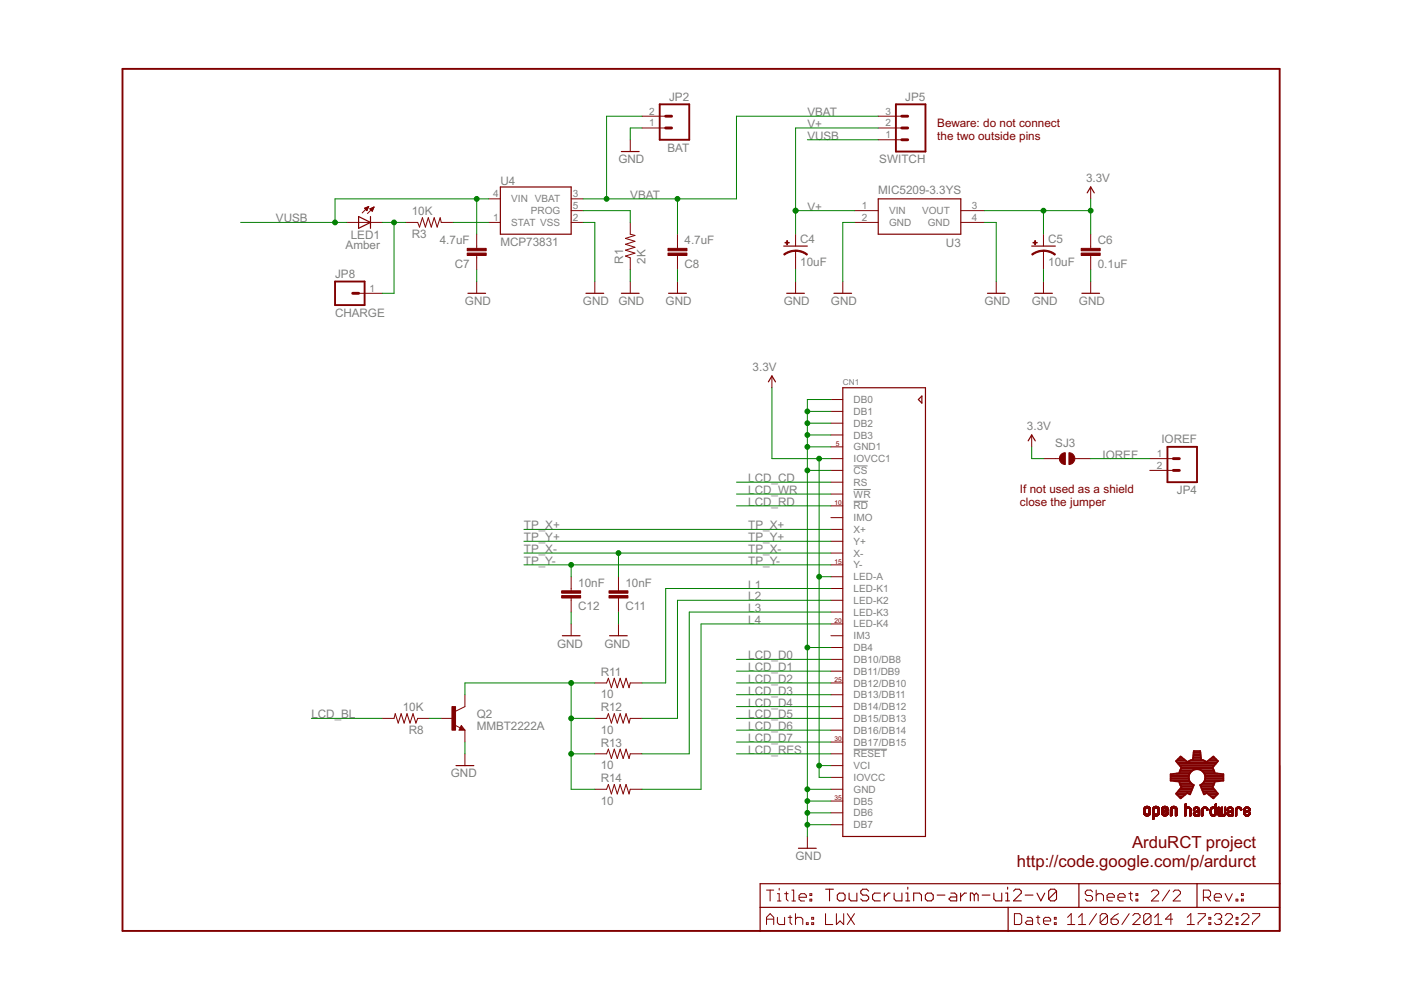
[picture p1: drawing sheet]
<svg xmlns="http://www.w3.org/2000/svg" width="297mm" height="210mm" viewBox="0 0 297 210" stroke-linecap="round" stroke-linejoin="round" font-family="sans-serif">
<path d="M181 98.8h2.9M181 103.8h3.6M181 106.3h3M181 158.9h7.1" fill="none" stroke="#808080" stroke-width=".21"/>
<g fill="none" stroke="#800000" stroke-width=".21">
<path d="M133.6 29.6v2.5M136.1 27.1h5M136.1 24.6h5M186.2 27.1h5M186.2 24.6h5M186.2 29.6h5M231.2 39.6v2.6M73.5 47.2h7.5M77.3 44.2h.7M77.4 44.3h.6M77.5 44.4h.4M77.6 44h.5"/>
<path d="M77.6 44.5h.3M77.8 44.6h.1M77.9 43.9h.2M78.1 43.8h.1M78.2 43.8l-1.4 1.3M78.2 43.8l-.9 .4M78.2 43.8l-.4 .9-.5-.5M78.4 44.3h.7M78.5 44.4h.6M78.6 44.5h.4M78.7 44.2h.5M78.8 44.6h.2"/>
<path d="M78.9 44.7h.1M79 44h.2M79.3 43.9h.1M79.3 43.9l-1.4 1.4M79.3 43.9l-.9 .4M79.3 43.9l-.4 .9-.5-.5M86.1 47.2h2.5l.3 1 .7-2 .6 2 .6-2 .6 2 .7-2 .6 2 .6-2 .3 1h2.5M101.1 49.7v3M101.1 54.2v3M101.1 59.7v2.5M103.6 47.2h2.5M103.6 42.2h2.5"/>
<path d="M121.1 47.2h2.5M121.1 44.7h2.5M121.1 42.2h2.5M126.1 59.7v2.5M133.6 47.2v2.5l1 .2-2 .6 2 .7-2 .6 2 .6-2 .6 2 .7-2 .6 1 .4v2.5M133.6 59.7v2.5M143.6 49.7v3M143.6 54.2v3M143.6 59.7v2.5M168.7 49.7v2.5M168.7 53.2v4M168.7 59.7v2.5"/>
<path d="M178.7 59.7v2.5M181.2 47.2h5M181.2 44.7h5M203.7 47.2h5M203.7 44.7h5M211.2 59.7v2.5M221.2 49.7v2.5M221.2 53.2v4M221.2 59.7v2.5M231.2 49.7v3M231.2 54.2v3M231.2 59.7v2.5"/>
<path d="M76 62.2h5M163.7 79.7v2.5M176.2 97.2h2.5M176.2 99.7h2.5M176.2 84.7h2.5M176.2 87.2h2.5M176.2 89.7h2.5M176.2 92.2h2.5M176.2 94.7h2.5M218.7 92.2v2.5M221.2 97.2h3.4M227.9 97.2h3.3"/>
<path d="M243.8 97.2h5M243.8 99.7h5M176.2 102.2h2.5M176.2 104.8h2.5M176.2 107.3h2.5M176.2 109.7h2.5M176.2 112.2h2.5M176.2 114.8h2.5M176.2 117.3h2.5M176.2 119.8h2.5M121.1 122.3v3M121.1 126.8v3"/>
<path d="M121.1 132.3v2.5M131.1 122.3v3M131.1 126.8v3M131.1 132.3v2.5M176.2 122.3h2.5M176.2 124.8h2.5M176.2 127.3h2.5M176.2 129.8h2.5M176.2 132.3h2.5M176.2 134.8h2.5M176.2 137.3h2.5M176.2 139.8h2.5"/>
<path d="M81 152.3h2.5l.3-1 .6 2 .6-2 .7 2 .6-2 .6 2 .7-2 .6 2 .4-1h2.5M93.6 152.3h2.5M96.4 153.7l1.2 .6M97.8 153.8l.8 1h-1.3zM98.6 147.3v2.5l-2 1M98.6 154.8v2.5M98.6 159.8v2.5M126.1 152.3h2.5l.4-1 .6 2 .6-2 .7 2 .6-2 .6 2 .6-2 .7 2 .2-1h2.5M126.1 144.8h2.5l.4-1 .6 2 .6-2 .7 2 .6-2 .6 2 .6-2 .7 2 .2-1h2.5M126.1 159.8h2.5l.4-1 .6 2 .6-2 .7 2 .6-2 .6 2 .6-2 .7 2 .2-1h2.5M176.2 154.8h2.5M176.2 152.3h2.5"/>
<path d="M176.2 144.8h2.5M176.2 159.8h2.5M176.2 142.3h2.5M176.2 147.3h2.5M176.2 149.8h2.5M176.2 157.3h2.5M126.1 167.3h2.5l.4-1 .6 2 .6-2 .7 2 .6-2 .6 2 .6-2 .7 2 .2-1h2.5M171.2 177.4v2.5M176.2 172.3h2.5M176.2 167.3h2.5M176.2 162.3h2.5M176.2 164.8h2.5"/>
<path d="M176.2 169.8h2.5M176.2 174.9h2.5M242.5 172.4h.4M242.5 172.3h.4M242.5 172.2h.4M242.5 172.1h.4M242.5 172h.4M242.5 171.9h.4M242.5 171.8h.4M242.5 171.7h.4M242.5 171.6h.4M242.5 172.5l.5 .1"/>
<path d="M242.5 172.5h.4M242.5 171.5h.4M242.5 172.6h.6M242.5 172.6l1.4 .1M242.6 171.3h1.3M242.6 172.7h1.2M242.6 171.3h1.2M242.6 171.2h1.2M242.7 172.8h1.1M242.7 171.2h1.1M242.7 171.1h1M242.8 172.9h.9"/>
<path d="M242.8 171.1h.8M242.8 172.9h.8M242.9 171h.7M243 173h.5M243 171.4l-.5 .1M243 171.4h-.5M243 171h.4M243.1 173h.2M243.1 171.3l-.6 .1M243.3 171.3l.6 .1M243.4 171.4h.5M243.5 171.4h.4"/>
<path d="M243.5 172.5h.4M243.5 172.4h.4M243.5 171.6h.4M243.5 171.5h.4M243.5 172.3h.4M243.5 172.2h.4M243.5 172.1h.4M243.5 172h.4M243.5 171.9h.4M243.5 171.8h.4M243.5 171.7h.4M243.7 172.8h-1"/>
<path d="M243.8 172.7h-1.2M243.9 172.6h-.5M243.9 172.5l-.5 .1M244.4 173.5h.4M244.4 173.4h.4M244.4 173.3h.4M244.4 173.2h.4M244.4 173.1h.4M244.4 173h.4M244.4 173h1M244.4 172.6h1.4M244.4 172.6h.5"/>
<path d="M244.4 172.5l.5 .1M244.4 172.5h.4M244.4 172.4h.4M244.4 172.3h.4M244.4 172.2h.4M244.4 172.1h.4M244.4 172h.4M244.4 171.9h.4M244.4 171.8h.4M244.4 171.7h.4M244.4 171.6h.4M244.5 171.3h1.2"/>
<path d="M244.5 171.2h1.2M244.5 171.2h1.1M244.6 173.7h-.2M244.6 171.1h1M244.7 171.1h.8M244.7 173.6l-.3 .1M244.8 173.6h-.4M244.8 171h.6M244.8 171.6h-.4M244.8 171.5h-.4M244.9 171.4h-.5M244.9 171h.4"/>
<path d="M245 173h.2M245 171.3l-.6 .1M245.2 171.3h.6M245.3 172.6h.5M245.3 171.4h.5M245.4 171.4l.4 .1M245.4 172.5h.4M245.4 172.4h.4M245.4 171.5h.4M245.4 171.6h.4M245.4 172.3h.4M245.4 172.2h.4"/>
<path d="M245.4 172.1h.4M245.4 172h.4M245.4 171.9h.4M245.4 171.8h.4M245.4 171.7h.4M245.5 172.9l-1.1 .1M245.6 172.9h-1.2M245.6 172.8l-1.2 .1M245.7 172.8h-1.3M245.7 172.7l-1.3 .1M245.7 172.7h-1.3M246.3 172.5h.4"/>
<path d="M246.3 172.4h.4M246.3 171.9h1.4M246.3 171.8l.4 .1M246.3 171.8h.3M246.3 171.7h.3M246.3 171.5h.4M246.3 172.6h.5M246.3 172.6h1.3M246.3 171.3h1.3M246.4 172.7h1.2M246.4 171.3h1.2M246.4 171.2h1.2"/>
<path d="M246.4 172.8h1.1M246.4 171.2h1.1M246.5 172.8h1M246.5 172.9h.9M246.5 171.1h1M246.5 171.1h.9M246.6 172.9h.8M246.6 171.7h-.3M246.6 171h.7M246.7 171.6h-.4M246.7 171.4l-.4 .1M246.7 173h.5"/>
<path d="M246.8 172.3h-.5M246.8 171.9h.9M246.8 171.4h-.5M246.8 171h.3M246.8 173h.3M246.9 171.3l-.6 .1M246.9 171.8h.8M247 172.2h-.7M247 171.7h.7M247.1 172.1l-.8 .1M247.1 171.3h.5M247.1 171.7h.6"/>
<path d="M247.1 172.6h.5M247.2 171.4h.5M247.2 172.1h-.9M247.2 171.6h.5M247.3 172.5h.4M247.3 171.5h.4M247.3 172.4h.4M247.3 171.6h.4M247.3 172l-1 .1M247.3 172.3h.4M247.4 172.3h.3M247.4 172.2h.3"/>
<path d="M247.4 172h-1.1M247.5 172.2h.2M247.5 171.9l-1.2 .1M247.7 172.5h-.5M248.1 172.8h.4M248.1 172.7h.4M248.1 172.6h.4M248.1 172.5h.4M248.1 172.4h.4M248.1 172.3h.4M248.1 172.2h.4M248.1 172.1h.4"/>
<path d="M248.1 172h.4M248.1 171.9h.4M248.1 171.8h.4M248.1 171.7h.4M248.1 171.6h.4M248.2 173h.1M248.2 171.3h1.3M248.3 171.2h1.1M248.4 171.1h.9M248.5 172.9l-.4 .1M248.5 172.9h-.4M248.5 171h.7"/>
<path d="M248.5 171.6h-.4M248.6 171.5h-.4M248.6 171.4l-.4 .1M248.7 171.4h-.5M248.7 171h.3M248.8 171.3l-.6 .1M249 171.3h.5M249.1 171.4h.5M249.1 171.4l.5 .1M249.2 171.5h.4M249.2 172.8h.4M249.2 172.7h.4"/>
<path d="M249.2 172.6h.4M249.2 172.5h.4M249.2 172.4h.4M249.2 172.3h.4M249.2 172.2h.4M249.2 172.1h.4M249.2 172h.4M249.2 171.9h.4M249.2 171.8h.4M249.2 171.7h.4M249.2 171.6h.4M249.2 173h.2"/>
<path d="M249.5 172.9l-.3 .1M249.6 172.9h-.4M251.2 173h.2M251.2 170.6h.3M251.2 173h.1M251.2 172.9h.3M251.2 172.8h.3M251.2 172.7h.3M251.2 172.6h.3M251.2 172.5h.3M251.2 172.4h.3M251.2 172.3h.3"/>
<path d="M251.2 172.2h.3M251.2 172.1h.3M251.2 172h.3M251.2 171.9h.3M251.2 171.8h.3M251.2 171.7h.3M251.2 171.6h.3M251.2 171.3h1.2M251.2 171.2l1.2 .1M251.2 171.2h1.1M251.2 171.1l1.1 .1M251.2 171.1h.3"/>
<path d="M251.2 171h.3M251.2 170.9h.3M251.2 170.8h.3M251.2 170.7h.3M251.2 170.5h.3M251.3 170.5h.2M251.3 170.4h.2M251.5 172.9l-.3 .1M251.5 171.7h-.3M251.5 171.6h-.3M251.6 171.5h-.4M251.7 171.4l-.5 .1"/>
<path d="M251.7 171.1h.4M251.7 171.4h-.5M251.8 171.1h.1M252.1 171.4h.4M252.1 171.4l.4 .1M252.2 171.5h.3M252.2 171.6h.3M252.3 171.6h.3M252.3 173h.1M252.3 172.9h.2M252.3 172.8h.3M252.3 172.7h.3"/>
<path d="M252.3 172.6h.3M252.3 172.5h.3M252.3 172.4h.3M252.3 172.3h.3M252.3 172.2h.3M252.3 172.1h.3M252.3 172h.3M252.3 171.9h.3M252.3 171.8h.3M252.3 171.7h.3M252.5 171.4h-1.3M252.5 173h-.2"/>
<path d="M252.5 172.9l-.2 .1M252.6 172.8l-.3 .1M253 172.6l.4 .1M253 172.6h.3M253 172.5h.3M253 171.8h.2M253 172.7l.5 .1M253 172.7h.4M253 171.9h.1M253 171.6h.3M253 172.8h.9M253 171.5h.4"/>
<path d="M253.1 172.8l.8 .1M253.2 172.9h.7M253.2 171.3h1M253.3 171.8h-.3M253.3 171.2h.8M253.3 171.7h-.3M253.3 173h.6M253.3 171.6h-.3M253.4 173h.5M253.4 172.4h-.4M253.4 172.1h1M253.4 172h1"/>
<path d="M253.4 171.5h-.4M253.4 171.1h.5M253.5 171.4h-.4M253.5 172.3h-.5M253.6 173.1h.1M253.6 172h.8M253.6 172.3h-.6M253.6 171.1h.1M253.7 172.8h.1M253.7 171.9h.7M253.8 172.2h-.7M253.8 171.9h.6"/>
<path d="M253.9 171.4h.4M253.9 172.1l-.7 .1M253.9 171.4l.4 .1M254 171.8h.4M254 171.5h.3M254 171.7h.4M254 171.6h.3M254 172.1h.4M254 171.6h.4M254.1 173h.1M254.1 172.9h.3M254.1 172.8h.3"/>
<path d="M254.1 172.7h.3M254.1 172.6h.3M254.1 172.5h.3M254.1 172.4h.3M254.1 172.3h.3M254.1 172.2h.3M254.1 171.7h.3M254.3 173h-.2M254.3 171.4h-1.2M254.4 172.9l-.3 .1M254.4 172.1h-1.2M254.8 173h.1"/>
<path d="M254.8 172.9h.3M254.8 172.8h.3M254.8 172.7h.3M254.8 172.6h.3M254.8 172.5h.3M254.8 172.4h.3M254.8 172.3h.3M254.8 172.2h.3M254.8 172.1h.3M254.8 172h.3M254.8 171.9h.3M254.8 171.8h.3"/>
<path d="M254.8 171.7h.3M254.8 171.6h.3M254.9 171.3h1.1M255 171.3h1M255 173h-.2M255 171.2h.9M255.1 172.9l-.3 .1M255.1 171.2h.7M255.1 171.7h-.3M255.1 171.6h-.3M255.2 171.5h-.4M255.2 171.1h.5"/>
<path d="M255.2 171.4l-.4 .1M255.3 171.4h-.4M255.4 171.1h.1M255.6 171.4h.5M255.7 171.4l.4 .1M255.8 171.5h.3M255.8 171.6h.3M255.8 171.7h.3M255.9 171.8h.1M256 171.3l-1.1 .1M256.1 171.8h-.2M256.1 171.7h-.2"/>
<path d="M256.6 172.4h.3M256.6 172.3h.3M256.6 172.2h.3M256.6 172.1h.3M256.6 172h.3M256.6 171.9h.3M256.6 171.8h.3M256.6 171.7h.3M256.6 172.5h.3M256.6 171.6h.3M256.6 172.6l.4 .1M256.6 172.6h.3"/>
<path d="M256.6 171.5h.3M256.6 172.7l.6 .1M256.6 172.7h.4M256.7 172.8h1.1M256.7 171.3h1.2M256.8 171.3h1.1M256.8 172.9h.9M256.8 171.2h1.1M256.9 171.2h1M256.9 173h.7M256.9 171.6h-.3M257 173h.5"/>
<path d="M257 171.4l-.4 .1M257 171.1h.5M257.1 171.4h-.5M257.2 173.1h.1M257.2 171.1h.1M257.4 171.4h.5M257.5 172.7h.4M257.5 171.4h.4M257.6 171.5h.3M257.6 172.6h.3M257.6 171.6h.3M257.6 172.5h.3"/>
<path d="M257.6 172.4h.3M257.6 172.3h.3M257.6 172.2h.3M257.6 172.1h.3M257.6 172h.3M257.6 171.9h.3M257.6 171.8h.3M257.6 171.7h.3M257.6 171.1h.3M257.6 171h.3M257.6 170.9h.3M257.6 170.8h.3"/>
<path d="M257.6 170.7h.3M257.6 170.6h.3M257.6 170.5h.3M257.7 170.5h.2M257.7 170.4h.2M257.9 172.7l-.6 .1M257.9 172.6l-.4 .1M257.9 171.3l-1.2 .1M258.2 172.5h.3M258.2 172.4h.3M258.2 172.3h.3M258.2 172.2h.3"/>
<path d="M258.2 172.1h.3M258.2 172h.3M258.2 171.9h.3M258.2 171.8h.3M258.2 171.7h.3M258.2 171.6h.3M258.2 171.5h.3M258.2 171.4h.3M258.2 171.3h.3M258.2 171.2h.3M258.2 172.7l.4 .1M258.2 172.7h.3"/>
<path d="M258.2 172.6l.3 .1M258.2 172.6h.3M258.2 172.8h1.6M258.3 172.8h1.5M258.3 172.9h1.5M258.3 172.9h1.4M258.4 171.1h.1M258.4 173h.6M258.5 173h.4M258.7 173.1h.1M258.7 172.8h.6M258.8 172.7h.4"/>
<path d="M258.9 172.6h.3M258.9 172.5h.3M258.9 172.4h.3M258.9 172.3h.3M258.9 172.2h.3M258.9 172.1h.3M258.9 172h.3M258.9 171.9h.3M258.9 171.8h.3M258.9 171.7h.3M258.9 171.6h.3M258.9 171.5h.3"/>
<path d="M258.9 171.4h.3M258.9 171.3h.3M258.9 171.2h.3M259 171.2h.2M259.1 171.1h.1M259.1 173h.6M259.2 173h.4M259.5 172.7h.4M259.5 172.6h.4M259.6 172.6h.3M259.6 172.5h.3M259.6 172.4h.3"/>
<path d="M259.6 172.3h.3M259.6 172.2h.3M259.6 172.1h.3M259.6 172h.3M259.6 171.9h.3M259.6 171.8h.3M259.6 171.7h.3M259.6 171.6h.3M259.6 171.5h.3M259.6 171.4h.3M259.6 171.3h.3M259.6 171.2h.3"/>
<path d="M259.8 171.1h.1M259.9 172.7l-.5 .1M260.1 172.6l.4 .1M260.1 172.6h.4M260.1 172.5h.4M260.2 172.7h.3M260.2 171.9h.1M260.2 171.6h.3M260.2 172.7l.4 .1M260.2 172.8h.8M260.2 172.3h.5M260.2 172.8l.8 .1"/>
<path d="M260.3 172.9h.7M260.3 171.8l-.1 .1M260.3 171.3h1M260.4 171.8h-.2M260.4 171.2h.9M260.4 173h.6M260.4 171.7h-.2M260.5 171.7h-.3M260.5 171.2h.7M260.5 172.4h-.4M260.5 172.1h1M260.5 171.6h-.3"/>
<path d="M260.5 173h.5M260.5 171.5h-.3M260.5 172.4h-.3M260.6 172h.9M260.6 171.4l-.4 .1M260.6 171.1h.5M260.6 171.4h-.4M260.7 172.3h-.5M260.7 172h.8M260.8 171.1h.1M260.8 172.8h.2M260.8 171.9h.7"/>
<path d="M260.9 172.2h-.7M261 171.9h.5M261 171.4h.4M261 172.1l-.7 .1M261.1 171.4h.4M261.1 171.8h.4M261.1 171.5h.4M261.2 171.6h.3M261.2 172.1h.3M261.2 171.7h.3M261.2 173h.1M261.2 172.9h.3"/>
<path d="M261.2 172.8h.3M261.2 172.7h.3M261.2 172.6h.3M261.2 172.5h.3M261.2 172.4h.3M261.2 172.3h.3M261.2 172.2h.3M261.4 171.4h-1.1M261.4 173h-.2M261.5 172.9l-.3 .1M261.5 172.1h-1.1M261.9 173h.2"/>
<path d="M261.9 172.9h.3M261.9 172.8h.3M261.9 172.7h.3M261.9 172.6h.3M261.9 172.5h.3M261.9 172.4h.3M261.9 172.3h.3M261.9 172.2h.3M261.9 172.1h.3M261.9 172h.3M261.9 171.9h.3M261.9 171.8h.3"/>
<path d="M261.9 171.7h.3M262.1 171.3h1M262.1 173h-.2M262.2 171.2h.8M262.2 172.9l-.3 .1M262.2 171.6h-.2M262.3 171.6h-.3M262.3 171.5h-.3M262.3 171.1h.6M262.4 171.4l-.4 .1M262.4 171.4h-.4M262.6 171.1h.1"/>
<path d="M262.8 171.4h.4M262.8 171.4l.4 .1M262.9 171.5h.3M263 171.6h.3M263 171.7h.3M263 171.8h.1M263.2 171.4h-1.2M263.2 171.8h-.2M263.3 171.7h-.3M263.7 172.5l.4 .1M263.7 172.5h.3M263.7 172.4h.4"/>
<path d="M263.7 172.3h.6M263.7 172h1.2M263.7 171.9h.3M263.7 171.8h.3M263.7 171.7h.3M263.7 172.6h.4M263.8 172.7h.4M263.8 172.7l.5 .1M263.8 172.8h1.1M263.9 171.3h1M263.9 172.9h.9M264 172.9h.8"/>
<path d="M264 171.2h.8M264 172.4h-.3M264 171.6h-.3M264.1 171.6h-.4M264.1 173h.6M264.1 171.5h-.4M264.1 173h.5M264.1 171.4l-.3 .1M264.1 171.1h.5M264.2 172.3h-.5M264.2 171.4h-.4M264.2 172h.8"/>
<path d="M264.3 171.1h.2M264.4 173.1h.1M264.5 172.2h-.8M264.5 171.9h.6M264.5 172.8h.5M264.6 172.1l-.9 .1M264.6 171.4h.4M264.6 171.8h.5M264.6 172.7h.4M264.7 172.7h.3M264.7 172.1h-1M264.7 171.7h.4"/>
<path d="M264.7 171.5h.3M264.7 172.6h.3M264.7 171.6h.3M264.8 172.5h.2M264.8 171.6h.2M264.8 171.7h.3M264.8 172.4h.3M264.8 172l-1.1 .1M264.8 172.3h.3M264.9 172.8h-1M265 171.4h-1.2M265 172.3h.1"/>
<path d="M265 171.9h-.7M162.5 188.7h1.5M162.5 194.9h1.5M162.5 196v-1.5l.8-.8 .7 .8v1.5M163.3 188.7v2.3M164.8 194.5v1.1l.4 .4h1.1v-1.5M164.8 191h.8M164.8 189.5h.4v1.5M165.2 188.3v.4M166.3 189.5h.8M166.7 189.1v1.5l.4 .4M167.1 194.5h.8"/>
<path d="M167.5 194.1v1.5l.4 .4M167.9 191h.8M167.9 188.7h.4v2.3M168.7 193.7v2.3M168.7 194.9l.3-.4h.8l.4 .4v1.1M169.4 190.2h1.6v-.3l-.4-.4h-.8l-.4 .4v.7l.4 .4h.8M171 195.6h.3v.4h-.3zM171.7 190.6h.4v.4h-.4zM171.7 189.5h.4v.4h-.4zM172.1 195.6h.4v.4h-.4zM172.1 194.5h.4v.4h-.4zM175 193.7v2.3h1.6"/>
<path d="M177.3 193.7v2.3l.8-.7 .8 .7v-2.3M179.6 193.7l1.6 2.3M181.2 193.7l-1.6 2.3M215.1 193.7h1.1l.4 .4v1.5l-.4 .4h-1.1zM217.8 194.5h.7l.4 .4v1.1h-1.1l-.4-.4 .4-.3h1.1M219.7 194.5h.8M220.1 194.1v1.5l.4 .4M221.2 195.3h1.6v-.4l-.4-.4h-.8l-.4 .4v.7l.4 .4h.8M223.5 195.6h.4v.4h-.4zM223.5 194.5h.4v.4h-.4zM226.4 196h1.5M226.4 194.5l.7-.8v2.3"/>
<path d="M228.7 196h1.5M228.7 194.5l.7-.8v2.3M231.6 189.1l-.3-.4h-.8l-.4 .4v.4l.4 .4h.8l.3 .3v.4l-.3 .4h-.8l-.4-.4M232.4 188.7v2.3M232.4 189.9l.4-.4h.8l.4 .4v1.1M232.5 193.7l-1.6 2.3M234.7 190.2h1.6v-.3l-.4-.4h-.8l-.4 .4v.7l.4 .4h.8M234.8 194.1v1.5l-.4 .4h-.7l-.4-.4M234.8 194.1l-.4-.4h-.7l-.4 .4v1.5M234.8 194.1l-1.5 1.5M235.6 194.9h1.1l.4 .4v.3l-.4 .4h-.8l-.3-.4zM237 190.2h1.5v-.3l-.3-.4h-.8l-.4 .4v.7l.4 .4h.8"/>
<path d="M237.1 193.7l-.8 .4-.7 .8M239.3 189.5h.8M239.4 193.7l-1.5 2.3M239.7 189.1v1.5l.4 .4M240.2 194.1l.4-.4h.7l.4 .4v.4l-1.5 1.5h1.5M240.9 190.6h.3v.4h-.3zM240.9 189.5h.3v.4h-.3zM244 194.1v1.5l-.4 .4h-.7l-.4-.4M244 194.1l-.4-.4h-.7l-.4 .4v1.5M244 194.1l-1.5 1.5M244.1 189.1l.4-.4h.8l.4 .4v.4l-1.6 1.5h1.6M244.8 196h1.5"/>
<path d="M244.8 194.5l.8-.8v2.3M248 188.7l-1.6 2.3M248.6 194.9h-1.5l1.1-1.2v2.3M248.7 189.1l.4-.4h.8l.4 .4v.4l-1.6 1.5h1.6M251.7 196h1.5M251.7 194.5l.8-.8v2.3M254 193.7h1.5v.4l-1.5 1.5v.4M255.1 190.2h1.2l.4-.3v-.8l-.4-.4h-1.2v2.3M255.9 190.2l.8 .8M256.3 195.6h.4v.4h-.4zM256.3 194.5h.4v.4h-.4zM257.5 190.2h1.5v-.3l-.4-.4h-.8l-.3 .4v.7l.3 .4h.8"/>
<path d="M257.5 194.1l.4-.4h.7l.4 .4v.4l-.4 .4M258.2 194.9h.4M258.6 194.9l.4 .4v.3l-.4 .4h-.7l-.4-.4M259.8 189.5l.7 1.5 .8-1.5M259.8 194.1l.4-.4h.7l.4 .4v.4l-1.5 1.5h1.5M262.1 190.6h.3v.4h-.3zM262.1 195.6h.4v.4h-.4zM262.1 194.5h.4v.4h-.4zM263.2 190.6h.4v.4h-.4zM263.2 189.5h.4v.4h-.4zM263.2 194.1l.4-.4h.8l.4 .4v.4l-1.6 1.5h1.6M265.5 193.7h1.6v.4l-1.6 1.5v.4"/>
</g>
<g fill="#800000" stroke="#800000" stroke-width=".21">
<path d="M229.2 53.7h4.1v.5h-4.1z"/>
<path d="M229.2 52.7h4.1v.5h-4.1z"/>
<path d="M219 51.4h.9v.1h-.9z"/>
<path d="M219.4 51h.1v.9h-.1z"/>
<path d="M166.4 51.4h.9v.1h-.9z"/>
<path d="M166.8 51h.1v.9h-.1z"/>
<path d="M99.1 52.7h4v.5h-4z"/>
<path d="M99.1 53.7h4v.5h-4z"/>
<path d="M141.6 52.7h4v.5h-4z"/>
<path d="M141.6 53.7h4v.5h-4z"/>
<path d="M95.8 149.8h.8v5h-.8z"/>
<path d="M129.1 125.3h4v.5h-4z"/>
<path d="M129.1 126.3h4v.5h-4z"/>
<path d="M119.1 125.3h4v.5h-4z"/>
<path d="M119.1 126.3h4v.5h-4z"/>
</g>
<g fill="none" stroke="#800000" stroke-width=".25">
<path d="M106.1 39.6h15v10.1h-15zM131.7 32.1h3.8M76 45.9l2.5 1.3-2.5 1.2zM78.5 45.9v2.5M166.2 52.2h5M186.2 42.2h17.5v7.5h-17.5zM218.7 52.2h5.1M230.5 40.9l.7-1.3 .8 1.3M99.2 62.2h3.8M124.2 62.2h3.8M131.7 62.2h3.8M141.8 62.2h3.7"/>
<path d="M166.8 62.2h3.7M176.8 62.2h3.8M209.4 62.2h3.7M219.4 62.2h3.7M229.4 62.2h3.7M162.9 81l.8-1.3 .7 1.3M178.7 82.2h17.5v95.2h-17.5zM194.7 84.7l.8-.7v1.5zM218 93.5l.7-1.3 .8 1.3M119.2 134.8h3.8M129.2 134.8h3.8M97.8 154.3l.1 .3h-.3l.2-.5 .5 .6h-.7"/>
<path d="M96.7 162.3h3.8M169.3 179.9h3.8M271.3 162.3v35.1M161.2 192.4h110.1M213.7 192.4v5M228.7 187.4v5M253.8 187.4v5M271.3 187.4h-110.1v10"/>
</g>
<g fill="#800000" stroke="#800000" stroke-width=".21">
<path d="M221.2 53l1.4 .2 1.2 .7-.2 .2-.9-.5-1.5-.3z" fill-rule="evenodd"/>
<path d="M218.7 53.9l1.2-.6 1.3-.3v.3l-1 .1-1.3 .7z" fill-rule="evenodd"/>
<path d="M168.7 53l1.3 .2 1.2 .7-.2 .2-.8-.5-1.5-.3z" fill-rule="evenodd"/>
<path d="M166.2 53.9l1.1-.6 1.4-.3v.3l-1 .1-1.4 .7z" fill-rule="evenodd"/>
<path d="M226.6 96a1.25 1.25 0 0 1 1.3 1.2 1.25 1.25 0 0 1-1.3 1.3z" fill-rule="evenodd"/>
<path d="M224.9 96.4l.5-.3 .5-.1v2.5a1.25 1.25 0 0 1-1.2-.8 1.25 1.25 0 0 1 .2-1.3z" fill-rule="evenodd"/>
</g>
<path d="M26 14.6h245.3v182.8h-245.3zM139.9 22.1h6.2v7.5h-6.2zM189.9 22.1h6.3v10h-6.3zM71 59.7h6.3v5h-6.3zM247.5 94.7h6.3v7.5h-6.3z" fill="none" stroke="#800000" stroke-width=".4"/>
<path d="M141.1 24.6h1.3M141.1 27.1h1.3M191.2 24.6h1.2M191.2 27.1h1.2M191.2 29.6h1.2M74.8 62.2h1.2M248.8 97.2h1.2M248.8 99.7h1.2" fill="none" stroke="#800000" stroke-width=".61"/>
<g fill="none" stroke="#800000" stroke-width=".23">
<path d="M175 188.5h1.7M175.9 188.5v2.5M177.5 189.8l.4-.4h.9l.4 .4v.8l-.4 .4h-.9l-.4-.4zM180 189.4v1.2l.4 .4h1.3v-1.6M184.2 188.9l-.5-.4h-.8l-.4 .4v.5l.4 .4h.8l.5 .4v.4l-.5 .4h-.8l-.4-.4M186.6 189.4h-1.2l-.4 .4v.8l.4 .4h1.2M187.5 189.4v1.6M188.7 189.4h-.4l-.8 .8M189.6 189.4v1.2l.4 .4h1.2v-1.6M192 191h.9M192 189.4h.5v1.6M192.5 188.1v.4"/>
<path d="M193.7 191v-1.6h1.2l.5 .4v1.2M196.2 189.8l.4-.4h.8l.5 .4v.8l-.5 .4h-.8l-.4-.4zM198.7 189.8h1.6M201.6 189.4h.8l.4 .4v1.2h-1.2l-.4-.4 .4-.4h1.2M203.7 189.4v1.6M204.9 189.4h-.4l-.8 .8M206.6 189.8l-.4-.4h-.5v1.6M206.6 189.8v1.2M206.6 189.8l.4-.4 .4 .4v1.2M208.2 189.8h1.7M210.7 189.4v1.2l.4 .4h1.3v-1.6M213.2 191h.8"/>
<path d="M213.2 189.4h.4v1.6M213.6 188.1v.4M214.9 188.9l.4-.4h.8l.4 .4v.5l-1.6 1.6h1.6M217.4 189.8h1.6M219.9 189.4l.8 1.6 .8-1.6M224 188.9l-.4-.4h-.8l-.5 .4v1.7M224 188.9v1.7l-.4 .4h-.8l-.5-.4M224 188.9l-1.7 1.7"/>
</g>
<g fill="none" stroke="#800000" stroke-width=".38">
<path d="M253 159.9h1.6M253.1 159.6h1.4M248.2 165.4h3.9M248.2 165.1h3.9M248.2 164.7h3.8M248.2 164.4h3.9M249.4 164h2.8M249.4 161.3h2M249.5 168.1h2.2M249.5 168.5h1.8M249.6 161.6h8.4M249.7 167.8h2.9"/>
<path d="M249.8 160.9h1.2M249.8 162h7.9M249.9 168.8h.9M250 165.7h2.3M250 167.5h2.7M250.1 163.7h2.4M250.1 162.3h7.4M250.1 166.1l-.1-.4-1.8-.2v-1.4l1.8-.1 .5-1.2-1.2-1.4 1-1 1.4 1.1 1.2-.4 .2-1.9h1.4l.2 1.9 1.1 .4 1.5-1.1 .9 1-1.1 1.4 .5 1.2 1.8 .1v1.4l-1.8 .2-.1 .4M250.1 166.1h2.5M250.1 160.6h.4M250.2 169.2h.2M250.2 163.3h2.7"/>
<path d="M250.3 166.4h2.7M250.3 167.1h2.5M250.4 163h6.8M250.4 162.6h6.8M250.4 166.8h2.6M251.8 168.1h.6M252.3 161.3h3M252.8 163.4a1.75 1.75 0 0 0 .3 3.1l-.8 1.9-.6-.3-1.4 1.2-1-1 1.2-1.4-.4-.8M252.8 163.4a1.76 1.76 0 0 1 2.6 .6M252.9 160.9h1.7M253 160.6h1.6M253 160.3h1.6"/>
<path d="M254.5 166.4h2.8M254.6 166.8h2.5M254.7 163.3h2.6M254.7 167.1h2.6M254.9 167.5h2.6M255 167.8h2.8M255 166.1h2.5M255.1 163.7h2.4M255.2 168.1h.6M255.3 165.7h2.3M255.4 164a1.77 1.77 0 0 1-.9 2.5l.8 1.9 .5-.3 1.5 1.2 .9-1-1.1-1.4 .4-.8M255.4 164h2.8"/>
<path d="M255.5 165.4h3.9M255.5 164.4h3.9M255.5 165.1h3.9M255.5 164.7h3.9M255.9 168.1h2.2M256.2 161.3h1.9M256.3 168.5h1.7M256.6 160.9h1.2M256.7 168.8h1M257 160.6h.5M257.2 169.2h.1"/>
</g>
<g fill="none" stroke="#008000" stroke-width=".21">
<path d="M136.1 27.1h-2.5v2.5M136.1 24.6h-7.5v17.6M171.2 29.6h15M186.2 27.1h-17.5v22.6M186.2 24.6h-30.1v17.6h-32.5M51 47.2h22.5M81 47.2h5.1M83.5 47.2v15h-2.5M96.1 47.2h7.5M101.1 42.2v7.5M101.1 57.2v2.5M103.6 42.2h-32.6v5"/>
<path d="M123.6 47.2h2.5v12.5M123.6 44.7h10v2.5M133.6 57.2v2.5M143.6 42.2v7.5M143.6 57.2v2.5M168.7 57.2v2.5M168.7 44.7h12.5M181.2 47.2h-2.5v12.5M208.7 47.2h2.5v12.5M208.7 44.7h22.5M221.2 44.7v5M221.2 57.2v2.5"/>
<path d="M231.2 42.2v7.5M231.2 57.2v2.5M163.7 82.2v15h12.5M171.2 94.7h5M171.2 92.2h5M171.2 89.7h5M171.2 87.2h5M171.2 99.7h5M173.7 97.2v67.6h2.5M176.2 84.7h-5v92.7M218.7 94.7v2.5h2.5M231.2 97.2h12.6"/>
<path d="M111.1 117.3h65.1M111.1 119.8h65.1M111.1 112.2h65.1M111.1 114.8h65.1M121.1 119.8v2.5M131.1 117.3v5M156.1 104.8h20.1M156.1 102.2h20.1M156.1 107.3h20.1M121.1 129.8v2.5M131.1 129.8v2.5M156.1 139.8h20.1"/>
<path d="M171.2 137.3h5M173.7 122.3h2.5M176.2 127.3h-32.6v25h-7.5M176.2 132.3h-27.6v35h-12.5M176.2 124.8h-35.1v20h-5M176.2 129.8h-30.1v30h-10M66 152.3h15M91.1 152.3h2.5M98.6 157.3v2.5M121.1 144.8v22.5h5M121.1 152.3h5M121.1 159.8h5"/>
<path d="M126.1 144.8h-27.5v2.5M156.1 152.3h20.1M156.1 154.8h20.1M156.1 157.3h20.1M156.1 142.3h20.1M156.1 144.8h20.1M156.1 159.8h20.1M156.1 147.3h20.1M156.1 149.8h20.1M171.2 167.3h5M171.2 169.8h5M171.2 172.3h5"/>
<path d="M171.2 174.9h5M173.7 162.3h2.5"/>
</g>
<g fill="#008000" stroke="#008000" stroke-width=".21">
<circle cx="171.2" cy="167.3" r=".51"/>
<circle cx="171.2" cy="87.2" r=".51"/>
<circle cx="171.2" cy="89.7" r=".51"/>
<circle cx="171.2" cy="92.2" r=".51"/>
<circle cx="171.2" cy="94.7" r=".51"/>
<circle cx="171.2" cy="137.3" r=".51"/>
<circle cx="171.2" cy="169.8" r=".51"/>
<circle cx="171.2" cy="172.3" r=".51"/>
<circle cx="171.2" cy="174.9" r=".51"/>
<circle cx="171.2" cy="99.7" r=".51"/>
<circle cx="231.2" cy="44.7" r=".51"/>
<circle cx="221.2" cy="44.7" r=".51"/>
<circle cx="173.7" cy="97.2" r=".51"/>
<circle cx="173.7" cy="122.3" r=".51"/>
<circle cx="173.7" cy="162.3" r=".51"/>
<circle cx="71" cy="47.2" r=".51"/>
<circle cx="101.1" cy="42.2" r=".51"/>
<circle cx="83.5" cy="47.2" r=".51"/>
<circle cx="143.6" cy="42.2" r=".51"/>
<circle cx="128.6" cy="42.2" r=".51"/>
<circle cx="121.1" cy="144.8" r=".51"/>
<circle cx="121.1" cy="152.3" r=".51"/>
<circle cx="121.1" cy="159.8" r=".51"/>
<circle cx="168.7" cy="44.7" r=".51"/>
<circle cx="131.1" cy="117.3" r=".51"/>
<circle cx="121.1" cy="119.8" r=".51"/>
</g>
<g font-size="4" fill="#800000">
<text x="240" y="179.9">ArduRCT project</text>
<text x="215.6" y="183.9">http://code.google.com/p/ardurct</text>
</g>
<g font-size="2.8" fill="#808080">
<text x="141.9" y="21.4">JP2</text>
<text x="191.9" y="21.4">JP5</text>
<text x="171.2" y="29.6">VUSB</text>
<text x="171.2" y="24.6">VBAT</text>
<text x="171.2" y="27.1">V+</text>
<text x="131.1" y="34.6">GND</text>
<text x="141.5" y="32.1">BAT</text>
<text x="186.4" y="34.6">SWITCH</text>
<text x="106.1" y="39.1">U4</text>
<text x="186.2" y="41.2">MIC5209-3.3YS</text>
<text x="230.3" y="38.6">3.3V</text>
<text x="58.5" y="47.2">VUSB</text>
<text x="87.3" y="45.7">10K</text>
<text x="133.6" y="42.2">VBAT</text>
<text x="171.2" y="44.7">V+</text>
<text x="73.3" y="52.8">Amber</text>
<text x="74.4" y="50.7">LED1</text>
<text x="87.3" y="50.4">R3</text>
<text x="93.2" y="51.8">4.7uF</text>
<text x="106.1" y="52.2">MCP73831</text>
<text x="145.1" y="51.8">4.7uF</text>
<text x="169.7" y="51.5">C4</text>
<text x="200.6" y="52.4">U3</text>
<text x="222.2" y="51.5">C5</text>
<text x="232.8" y="51.8">C6</text>
<text x="71" y="58.9">JP8</text>
<text x="96.4" y="56.8">C7</text>
<text x="132.1" y="55.9" transform="rotate(-90 132.1 55.9)">R1</text>
<text x="136.9" y="55.9" transform="rotate(-90 136.9 55.9)">2K</text>
<text x="145.1" y="56.8">C8</text>
<text x="169.7" y="56.3">10uF</text>
<text x="222.2" y="56.3">10uF</text>
<text x="232.8" y="56.8">0.1uF</text>
<text x="98.6" y="64.7">GND</text>
<text x="123.6" y="64.7">GND</text>
<text x="131.1" y="64.7">GND</text>
<text x="141.1" y="64.7">GND</text>
<text x="166.2" y="64.7">GND</text>
<text x="176.2" y="64.7">GND</text>
<text x="208.7" y="64.7">GND</text>
<text x="218.7" y="64.7">GND</text>
<text x="228.8" y="64.7">GND</text>
<text x="71" y="67.2">CHARGE</text>
<text x="159.6" y="78.7">3.3V</text>
<text x="217.7" y="91.2">3.3V</text>
<text x="223.7" y="94.7">SJ3</text>
<text x="246.2" y="94">IOREF</text>
<text x="233.8" y="97.2">IOREF</text>
<text x="158.7" y="104.7">LCD_WR</text>
<text x="158.7" y="102.2">LCD_CD</text>
<text x="158.7" y="107.2">LCD_RD</text>
<text x="249.5" y="104.8">JP4</text>
<text x="111.1" y="112.3">TP_X+</text>
<text x="158.7" y="112.3">TP_X+</text>
<text x="111.1" y="117.3">TP_X-</text>
<text x="111.1" y="119.8">TP_Y-</text>
<text x="111.1" y="114.8">TP_Y+</text>
<text x="158.7" y="117.3">TP_X-</text>
<text x="158.7" y="119.8">TP_Y-</text>
<text x="158.7" y="114.8">TP_Y+</text>
<text x="122.6" y="124.4">10nF</text>
<text x="132.6" y="124.4">10nF</text>
<text x="158.7" y="124.8">L1</text>
<text x="122.6" y="129.4">C12</text>
<text x="132.6" y="129.4">C11</text>
<text x="158.7" y="127.3">L2</text>
<text x="158.7" y="129.8">L3</text>
<text x="118.1" y="137.3">GND</text>
<text x="128.1" y="137.3">GND</text>
<text x="158.7" y="132.3">L4</text>
<text x="127.4" y="143.3">R11</text>
<text x="158.7" y="139.8">LCD_D0</text>
<text x="158.7" y="142.3">LCD_D1</text>
<text x="127.4" y="148.1">10</text>
<text x="158.7" y="144.8">LCD_D2</text>
<text x="158.7" y="147.3">LCD_D3</text>
<text x="158.7" y="149.8">LCD_D4</text>
<text x="66" y="152.3">LCD_BL</text>
<text x="85.4" y="150.8">10K</text>
<text x="86.7" y="155.6">R8</text>
<text x="101.1" y="154.8">MMBT2222A</text>
<text x="101.1" y="152.3">Q2</text>
<text x="127.4" y="155.6">10</text>
<text x="127.4" y="150.8">R12</text>
<text x="158.7" y="152.3">LCD_D5</text>
<text x="158.7" y="154.8">LCD_D6</text>
<text x="127.4" y="158.4">R13</text>
<text x="158.7" y="157.3">LCD_D7</text>
<text x="158.7" y="159.8">LCD_RES</text>
<text x="95.6" y="164.8">GND</text>
<text x="127.4" y="163.1">10</text>
<text x="127.4" y="165.9">R14</text>
<text x="127.4" y="170.6">10</text>
<text x="168.7" y="182.4">GND</text>
</g>
<g font-size="2.8" fill="#800000">
<text x="198.7" y="27">Beware: do not connect</text>
<text x="198.7" y="29.6">the two outside pins</text>
<text x="216.2" y="104.6">If not used as a shield</text>
<text x="216.2" y="107.2">close the jumper</text>
</g>
<g font-size="2.4" fill="#808080">
<text x="137.6" y="26.8">1</text>
<text x="137.6" y="24.3">2</text>
<text x="187.7" y="29.3">1</text>
<text x="187.7" y="26.8">2</text>
<text x="187.7" y="24.3">3</text>
<text x="104.5" y="41.8">4</text>
<text x="121.5" y="41.8">3</text>
<text x="104.5" y="46.8">1</text>
<text x="108.4" y="42.9">VIN VBAT</text>
<text x="108.4" y="47.9">STAT VSS</text>
<text x="112.6" y="45.4">PROG</text>
<text x="121.5" y="44.3">5</text>
<text x="121.5" y="46.8">2</text>
<text x="182.7" y="46.8">2</text>
<text x="182.7" y="44.3">1</text>
<text x="188.5" y="47.9">GND</text>
<text x="188.5" y="45.4">VIN</text>
<text x="195.5" y="45.4">VOUT</text>
<text x="196.7" y="47.9">GND</text>
<text x="206" y="46.8">4</text>
<text x="206" y="44.3">3</text>
<text x="78.3" y="61.8">1</text>
<text x="181" y="85.5">DB0</text>
<text x="181" y="88">DB1</text>
<text x="181" y="90.5">DB2</text>
<text x="181" y="93">DB3</text>
<text x="181" y="95.5">GND1</text>
<text x="181" y="98">IOVCC1</text>
<text x="181" y="100.5">CS</text>
<text x="245.3" y="96.9">1</text>
<text x="245.3" y="99.4">2</text>
<text x="181" y="103">RS</text>
<text x="181" y="105.5">WR</text>
<text x="181" y="108">RD</text>
<text x="181" y="110.5">IMO</text>
<text x="181" y="113">X+</text>
<text x="181" y="115.5">Y+</text>
<text x="181" y="118">X-</text>
<text x="181" y="120.5">Y-</text>
<text x="181" y="123">LED-A</text>
<text x="181" y="125.5">LED-K1</text>
<text x="181" y="128">LED-K2</text>
<text x="181" y="130.5">LED-K3</text>
<text x="181" y="133">LED-K4</text>
<text x="181" y="135.5">IM3</text>
<text x="181" y="138">DB4</text>
<text x="181" y="140.5">DB10/DB8</text>
<text x="181" y="143.1">DB11/DB9</text>
<text x="181" y="145.6">DB12/DB10</text>
<text x="181" y="148.1">DB13/DB11</text>
<text x="181" y="150.6">DB14/DB12</text>
<text x="181" y="153.1">DB15/DB13</text>
<text x="181" y="155.6">DB16/DB14</text>
<text x="181" y="158.1">DB17/DB15</text>
<text x="181" y="160.6">RESET</text>
<text x="181" y="163.1">VCI</text>
<text x="181" y="165.6">IOVCC</text>
<text x="181" y="168.1">GND</text>
<text x="181" y="170.6">DB5</text>
<text x="181" y="173.1">DB6</text>
<text x="181" y="175.6">DB7</text>
</g>
<text font-size="1.9" fill="#808080" x="178.7" y="81.7">CN1</text>
<g font-size="1.6" fill="#800000">
<text x="177.2" y="94.5">5</text>
<text x="176.9" y="107">10</text>
<text x="176.9" y="119.5">15</text>
<text x="176.9" y="132">20</text>
<text x="176.9" y="144.6">25</text>
<text x="176.9" y="157.1">30</text>
<text x="176.9" y="169.6">35</text>
</g>
</svg>
